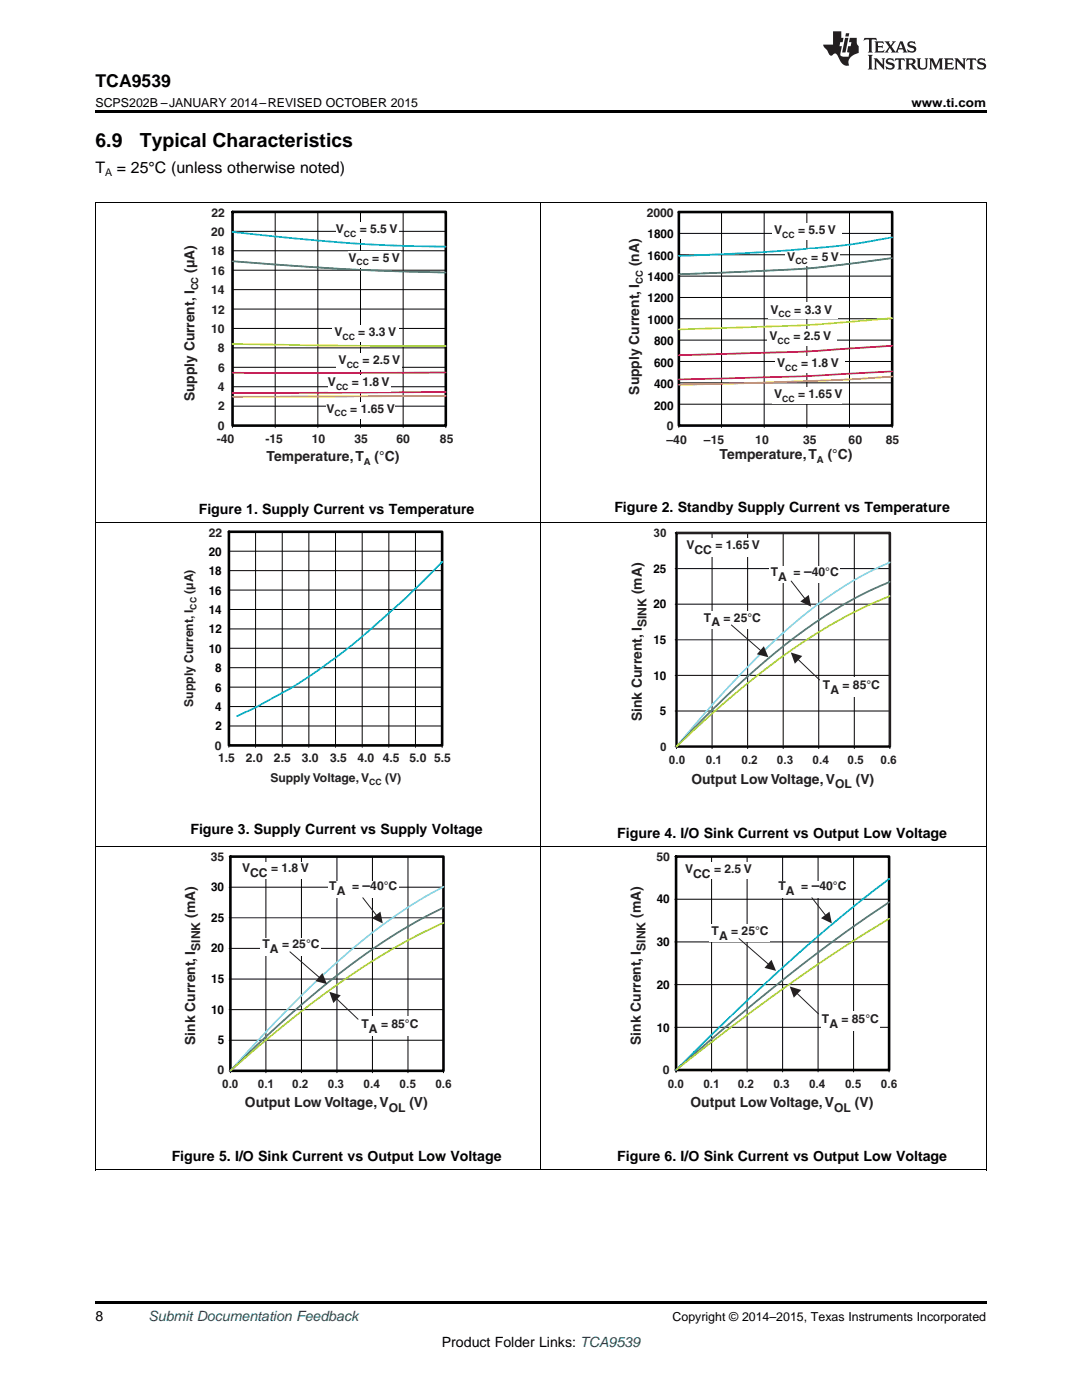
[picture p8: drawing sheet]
<svg xmlns="http://www.w3.org/2000/svg" width="216mm" height="279mm" viewBox="0 0 216 279" stroke-linecap="round" stroke-linejoin="round" font-family="sans-serif">
<path d="M19 233.5h.2zM196.7 233.5h.1zM19 259.7h177.8v.5h-177.8z" fill="#000"/>
<path d="M19.1 168.9v64.6M107.9 168.9v64.6M196.8 168.9v64.6M19 233.5h177.8" fill="none" stroke="#000" stroke-width=".2"/>
<g fill="#fff">
<path d="M62.1 218.2h17.4v2.4h-17.4z" fill-rule="evenodd"/>
<path d="M46 171h42.5v42.7h-42.5z" fill-rule="evenodd"/>
</g>
<g fill="none" stroke="#010202" stroke-width=".2">
<path d="M45.7 177.1h42.8M45.7 171h42.8v43.1M46 171v43.1M53.1 171v43.1M60.2 171v43.1M67.2 171v43.1M74.3 171v43.1M81.4 171v43.1M45.7 195.4h42.8M45.7 189.3h42.8M45.7 183.2h.3M45.7 207.6h42.8"/>
<path d="M45.7 201.5h42.8M45.7 213.7h42.8"/>
</g>
<path d="M46 183.2h42.5" fill="none" stroke="#231f20" stroke-width=".2"/>
<path d="M46 171h42.5v42.7h-42.5z" fill="none" stroke="#010202" stroke-width=".52"/>
<path d="M88.5 177a110 110 0 0 0-24.8 18.3l-8.9 8.8-8.8 9.6" fill="none" stroke="#8dd7f7" stroke-width=".35"/>
<path d="M88.5 181.1a119.2 119.2 0 0 0-26.6 17.9l-8.8 7.9-7.1 6.8" fill="none" stroke="#3b8476" stroke-width=".35"/>
<path d="M88.5 184.2a136.5 136.5 0 0 0-30.1 19l-5.3 4.4-7.1 6.1" fill="none" stroke="#a6ce39" stroke-width=".35"/>
<g fill="#fff">
<path d="M48 172h13.9v3.3h-13.9z" fill-rule="evenodd"/>
<path d="M65.4 175.9h14.2v3.2h-14.2z" fill-rule="evenodd"/>
</g>
<path d="M72.4 179.2l2.7 3.5" fill="none" stroke="#231f20" stroke-width=".2"/>
<path d="M74.2 183.3l1.7-1.4 .5 2.4z" fill="#231f20"/>
<g fill="#fff">
<path d="M71.9 202.8h11.8v4h-11.8z" fill-rule="evenodd"/>
<path d="M52 187.2h12v3.5h-12z" fill-rule="evenodd"/>
</g>
<path d="M57.9 190l5.8 5.1" fill="none" stroke="#231f20" stroke-width=".2"/>
<path d="M64.3 194.2l.9 2.2-2.3-.6z" fill="#231f20"/>
<path d="M67.2 199.3l4.2 4.1" fill="none" stroke="#231f20" stroke-width=".2"/>
<path d="M65.7 197.9l2.3 .7-1.5 1.6z" fill="#231f20"/>
<g fill="#fff">
<path d="M151 218.2h17.4v2.4h-17.4z" fill-rule="evenodd"/>
<path d="M134.9 170.9h42.5v42.6h-42.5z" fill-rule="evenodd"/>
</g>
<path d="M134.7 179.5h42.7M134.7 170.9h42.7v43M134.9 170.9v42.6M142 170.9v43M149.1 170.9v43M156.2 170.9v43M163.2 170.9v43M170.3 170.9v43M134.7 196.5h42.7M134.7 188h42.7M134.7 205h42.7M134.7 213.5h42.7" fill="none" stroke="#010202" stroke-width=".2"/>
<path d="M134.9 170.9h42.5v42.6h-42.5z" fill="none" stroke="#010202" stroke-width=".52"/>
<path d="M134.9 213.5v.4" fill="none" stroke="#010202" stroke-width=".35"/>
<path d="M177.4 175.4a365 365 0 0 0-37.2 32.8l-5.3 5.3" fill="none" stroke="#00aeef" stroke-width=".35"/>
<path d="M177.4 180.1a391.6 391.6 0 0 0-42.5 33.4" fill="none" stroke="#3b8476" stroke-width=".35"/>
<path d="M177.4 183.4a395.4 395.4 0 0 0-42.5 30.1" fill="none" stroke="#a6ce39" stroke-width=".35"/>
<g fill="#fff">
<path d="M136.4 172.1h13.9v3.4h-13.9z" fill-rule="evenodd"/>
<path d="M155 175.9h14.2v3.2h-14.2z" fill-rule="evenodd"/>
</g>
<path d="M162 179.2l2.7 3.5" fill="none" stroke="#231f20" stroke-width=".2"/>
<path d="M163.8 183.2l1.7-1.3 .5 2.4z" fill="#231f20"/>
<g fill="#fff">
<path d="M163.8 201.8h11.7v3.9h-11.7z" fill-rule="evenodd"/>
<path d="M141.6 184.6h12v3.4h-12z" fill-rule="evenodd"/>
</g>
<path d="M147.5 187.3l5.8 5.1" fill="none" stroke="#231f20" stroke-width=".2"/>
<path d="M153.9 191.6l1 2.2-2.4-.6z" fill="#231f20"/>
<path d="M159 198.3l4.3 4" fill="none" stroke="#231f20" stroke-width=".2"/>
<path d="M157.6 196.9l2.3 .7-1.5 1.5z" fill="#231f20"/>
<path d="M19.1 104.3v64.6M107.9 104.3v64.6M196.8 104.3v64.6M19 168.9h177.8" fill="none" stroke="#000" stroke-width=".2"/>
<g fill="#fff">
<path d="M151.2 153.6h17.4v2.4h-17.4z" fill-rule="evenodd"/>
<path d="M135 106.4h42.6v42.6h-42.6z" fill-rule="evenodd"/>
</g>
<g fill="none" stroke="#010202" stroke-width=".2">
<path d="M134.7 113.5h42.9M134.7 106.4h42.9v43M135 106.4v43M142.1 106.4v43M149.2 106.4v43M156.3 106.4v43M163.4 106.4v43M170.5 106.4v43M134.7 134.8h42.9M134.7 120.6h42.9M134.7 127.7h.3M134.7 141.9h42.9"/>
<path d="M134.7 149h42.9"/>
</g>
<path d="M135 127.7h42.6" fill="none" stroke="#231f20" stroke-width=".2"/>
<path d="M135 106.4h42.6v42.6h-42.6z" fill="none" stroke="#231f20" stroke-width=".52"/>
<path d="M177.6 112.2a79.9 79.9 0 0 0-24 16.5 223.6 223.6 0 0 0-18.6 20.3" fill="none" stroke="#8dd7f7" stroke-width=".35"/>
<path d="M177.6 116.1a94.9 94.9 0 0 0-26.7 17.3l-7 6.6-8.9 9" fill="none" stroke="#3b8476" stroke-width=".35"/>
<path d="M177.6 119a106.3 106.3 0 0 0-28.4 17.4l-7.1 6-7.1 6.6" fill="none" stroke="#a6ce39" stroke-width=".35"/>
<g fill="#fff">
<path d="M137 107.4h15.1v3.7h-15.1z" fill-rule="evenodd"/>
<path d="M153.5 113.1h14.1v3.3h-14.1z" fill-rule="evenodd"/>
</g>
<path d="M157.9 116l2.7 3.5" fill="none" stroke="#231f20" stroke-width=".2"/>
<path d="M159.7 120l1.7-1.3 .4 2.4z" fill="#231f20"/>
<g fill="#fff">
<path d="M164 135.1h11.7v3.9h-11.7z" fill-rule="evenodd"/>
<path d="M140.1 122h12v3.4h-12z" fill-rule="evenodd"/>
</g>
<path d="M145.9 124.7l5.9 5.1" fill="none" stroke="#231f20" stroke-width=".2"/>
<path d="M152.4 129l.9 2.2-2.3-.6z" fill="#231f20"/>
<path d="M159.3 131.6l4.2 4.1" fill="none" stroke="#231f20" stroke-width=".2"/>
<path d="M157.8 130.2l2.3 .7-1.5 1.6z" fill="#231f20"/>
<path d="M45.7 106.1h42.5v42.7h-42.5z" fill-rule="evenodd" fill="#fff"/>
<g fill="none" stroke="#010202" stroke-width=".2">
<path d="M45.7 117.8h42.5M45.7 113.9h42.5M45.7 110h42.5M51 106.1v43.1M56.3 106.1v43.1M61.6 106.1v43.1M66.9 106.1v43.1M72.3 106.1v43.1M77.6 106.1v43.1M82.9 106.1v43.1M45.7 137.1h42.5M45.7 133.3h42.5"/>
<path d="M45.7 129.4h42.5M45.7 125.5h42.5M45.7 121.6h42.5M45.7 144.9h42.5M45.7 141h42.5M45.7 149.2v-43.1h42.5v43.1M45.7 148.8h42.5"/>
</g>
<path d="M45.7 106.1h42.5v42.7h-42.5z" fill="none" stroke="#010202" stroke-width=".52"/>
<path d="M88.2 112.1l-6.6 6.7-6.4 5.7a115.2 115.2 0 0 1-9.9 8l-7.2 4.8-7.4 4.1-3.4 1.5" fill="none" stroke="#00aeef" stroke-width=".35"/>
<path d="M19.1 40.4v64M107.9 40.4v64M196.8 40.4v64M19 104.3h177.8" fill="none" stroke="#000" stroke-width=".2"/>
<path d="M46.4 42.3h42.6v42.6h-42.6z" fill-rule="evenodd" fill="#fff"/>
<g fill="none" stroke="#010202" stroke-width=".2">
<path d="M46.4 57.8h42.6M46.4 53.9h42.6M46.4 50h42.6M46.4 46.2h42.6M54.9 42.3v43M63.4 42.3v43M71.9 42.3v43M80.4 42.3v43M46.4 77.2h42.6M46.4 73.3h42.6M46.4 69.4h42.6M46.4 65.5h42.6"/>
<path d="M46.4 61.7h42.6M46.4 85.3v-43h42.6v43M46.4 84.9h42.6M46.4 81.1h42.6"/>
</g>
<path d="M46.4 42.3h42.6v42.6h-42.6z" fill="none" stroke="#010202" stroke-width=".52"/>
<path d="M89 79l-42.6 .2" fill="none" stroke="#f58220" stroke-width=".35"/>
<path d="M89 78.2l-42.6 .2" fill="none" stroke="#ed028c" stroke-width=".35"/>
<path d="M89 74.3l-42.6 .1" fill="none" stroke="#ee1d23" stroke-width=".35"/>
<path d="M46.4 68.6l25.5 .4 17.1 .1" fill="none" stroke="#fff101" stroke-width=".35"/>
<path d="M46.4 52.1l8.5 .7a526.8 526.8 0 0 0 34.1 1.6" fill="none" stroke="#00a54f" stroke-width=".35"/>
<path d="M46.4 46.3a363.5 363.5 0 0 0 42.6 2.9" fill="none" stroke="#00aeef" stroke-width=".35"/>
<g fill="#fff">
<path d="M66.3 65h13.2v3.3h-13.2z" fill-rule="evenodd"/>
<path d="M67.1 70.5h13.2v3.3h-13.2z" fill-rule="evenodd"/>
<path d="M69.4 50.1h10.4v3.3h-10.4z" fill-rule="evenodd"/>
<path d="M67.1 44.5h12.4v3.2h-12.4z" fill-rule="evenodd"/>
<path d="M65.5 74.9h12.5v3.3h-12.5z" fill-rule="evenodd"/>
<path d="M65.1 80.2h13.7v3.3h-13.7z" fill-rule="evenodd"/>
<path d="M135.5 42.3h42.5v42.6h-42.5z" fill-rule="evenodd"/>
</g>
<g fill="none" stroke="#010202" stroke-width=".2">
<path d="M135.5 59.4h42.5M135.5 55.1h42.5M135.5 50.8h42.5M135.5 46.6h42.5M144 42.3v43M152.5 42.3v43M161 42.3v43M169.5 42.3v43M135.5 76.4h42.5M135.5 72.1h42.5M135.5 67.9h42.5M135.5 63.6h42.5"/>
<path d="M135.5 80.7h42.5M135.5 85.3v-43h42.5v43M135.5 84.9h42.5"/>
</g>
<path d="M135.5 42.3h42.5v42.6h-42.5z" fill="none" stroke="#010202" stroke-width=".52"/>
<path d="M178 75.2l-12.7 .7-29.8 .9" fill="none" stroke="#f58220" stroke-width=".35"/>
<path d="M178 74.1l-17 1-25.5 .6" fill="none" stroke="#ed028c" stroke-width=".35"/>
<path d="M178 69l-10.6 .7a185.2 185.2 0 0 1-14.9 .7l-17 .5" fill="none" stroke="#ee1d23" stroke-width=".35"/>
<path d="M178 63.5a305.4 305.4 0 0 1-25.5 1.7l-17 .5" fill="none" stroke="#fff101" stroke-width=".35"/>
<path d="M161 53.6l-25.5 1.1M178 51.5l-8.5 1.1" fill="none" stroke="#00a54f" stroke-width=".35"/>
<path d="M152.5 50.3l-17 .8M178 47.4l-8.5 1.4-8.5 .9" fill="none" stroke="#00aeef" stroke-width=".35"/>
<g fill="#fff">
<path d="M154.7 71h13.8v3.3h-13.8z" fill-rule="evenodd"/>
<path d="M154.1 77.2h13.8v3.3h-13.8z" fill-rule="evenodd"/>
<path d="M153.1 65.7h13.9v3.2h-13.9z" fill-rule="evenodd"/>
<path d="M153.3 60.4h13.9v3.3h-13.9z" fill-rule="evenodd"/>
<path d="M154.1 44.5h13.8v3.3h-13.8z" fill-rule="evenodd"/>
<path d="M156.7 49.8h10.9v3.3h-10.9z" fill-rule="evenodd"/>
</g>
<path d="M161 49.7l-8.5 .6" fill="none" stroke="#00aeef" stroke-width=".35"/>
<path d="M169.5 52.6l-8.5 1" fill="none" stroke="#00a54f" stroke-width=".35"/>
<path d="M19 40.4h177.8" fill="none" stroke="#000" stroke-width=".2"/>
<path d="M19 22h177.8v.5h-177.8z" fill="#000"/>
<g fill="#231f20">
<path d="M172.5 7.6l-.1 .5 .4-.2h.6v.1v2.1l-.2 .4h.9l-.2-.4v-2.1l.1-.1h.5l.5 .2-.2-.5zM174.5 8.3l.2 .3v1.5l-.2 .4h1.8l.2-.6a1.04 1.04 0 0 1-1.3 .2v-.7h.6l.3 .2v-.6l-.3 .2h-.6v-.6l.8-.1 .4 .3-.2-.5zM176.5 8.3l.9 1.1-.9 1.1h.8l-.2-.2 .4-.7 .5 .7-.2 .2h1.5l-.2-.2 .2-.4h.9l.1 .4-.2 .2h1l-.3-.3-.7-1.9h-.5l-.9 2-.8-1 .9-1h-.8l.1 .3-.4 .5-.3-.6 .1-.2zM179.7 8.6l.4 1h-.7zM181.3 8.4a.63 .63 0 0 0-.2 .7 .63 .63 0 0 0 .6 .4l.6 .2 .1 .2a.75 .75 0 0 1-.7 .4 .75 .75 0 0 1-.6-.5l.1 .7 .1-.1a1.11 1.11 0 0 0 1.5-.6 1.13 1.13 0 0 0-1.2-.8l-.1-.4a1.04 1.04 0 0 1 1.2 .2l-.2-.5-.2 .1-.4-.2zM173.2 10.9l.2 .4v2.2l-.2 .4h1l-.3-.4v-2.2l.3-.4zM174.3 11.6l.3 .4v1.5l-.3 .4h.8l-.2-.4v-1.3l1.5 1.7v-1.9l.2-.4h-.7l.2 .4v.9l-1.1-1.3zM177 11.8a.62 .62 0 0 0-.2 .7 .62 .62 0 0 0 .6 .4l.6 .1 .1 .3a.76 .76 0 0 1-.7 .3 .76 .76 0 0 1-.7-.4l.2 .7 .1-.1a1.11 1.11 0 0 0 1.5-.6 1.13 1.13 0 0 0-1.2-.8l-.1-.4a1.04 1.04 0 0 1 1.2 .2l-.2-.6-.2 .1-.5-.1zM178.7 11.6l-.2 .6a.61 .61 0 0 1 .8-.3v1.6l-.2 .4h.9l-.2-.4v-1.6a.63 .63 0 0 1 .7 .3l-.1-.6zM180.6 11.6l.3 .4v1.5l-.3 .4h1l-.2-.2-.1-.8 .6 .2a.76 .76 0 0 0 1.2 .7l-1-1a.58 .58 0 0 0 .6-.5 .58 .58 0 0 0-.5-.6zM181.4 11.9h.1a.45 .45 0 0 1 .5 .1 .45 .45 0 0 1 .1 .5l-.8 .2zM182.9 11.6l.2 .2a2.17 2.17 0 0 0 .3 1.9 .99 .99 0 0 0 1.6-.6v-1.1l.2-.4h-.7l.2 .2a1.92 1.92 0 0 1-.2 1.8 .6 .6 0 0 1-.9-.5v-1.1l.2-.4zM185.4 11.6l.2 .4v1.5l-.2 .4h.7l-.2-.4v-1.4l.8 1.8 .8-1.8v1.4l-.2 .4h.9l-.2-.4v-1.5l.2-.4h-.8l-.6 1.5-.6-1.5zM188.4 11.6l.2 .4v1.5l-.2 .4h1.8l.1-.6a1.04 1.04 0 0 1-1.2 .1v-.6h.5l.4 .2v-.6l-.4 .2h-.5v-.7h.8l.3 .3-.1-.6zM190.5 11.6l.2 .4v1.5l-.2 .4h.7l-.2-.4v-1.3l1.5 1.7v-1.9l.2-.4h-.7l.2 .4v.9l-1.1-1.3zM192.9 11.6l-.1 .6a.61 .61 0 0 1 .7-.3l.1 1.6-.3 .4h1l-.3-.4 .1-1.6a.63 .63 0 0 1 .7 .3l-.1-.6zM195.2 11.8a.62 .62 0 0 0-.2 .7 .62 .62 0 0 0 .6 .4l.6 .1 .1 .3a.76 .76 0 0 1-.7 .3 .76 .76 0 0 1-.6-.4l.1 .7 .1-.1a1.11 1.11 0 0 0 1.6-.6 1.13 1.13 0 0 0-1.3-.8l-.1-.4a1.04 1.04 0 0 1 1.2 .2l-.1-.6-.2 .1-.5-.1z"/>
<path d="M166.2 6.3v2.6h-1.9v.4l.8 .9a.91 .91 0 0 0 1 .8 .56 .56 0 0 1 .5-.3 .56 .56 0 0 1 .5 .3l.4 .8a1.53 1.53 0 0 0 1.9 1.2 1.54 1.54 0 0 1 1-2.1l.9-.3v-1.4a1.52 1.52 0 0 1-.4-1.6h-1.3l-.2 .8h.5l-.2 .8h-.5l-.1 1v.2l.4 .1-.2 .8a1.93 1.93 0 0 1-1.6-.3l.3-1.8h-.5l.2-.8h.4l.2-.8h-.4v-1.3zM168.6 7.6l-.6 2.9h.7l.6-2.9zM168.8 6.6l-.1 .7h.6l.2-.7z"/>
</g>
<g font-size="3.9">
<text x="19" y="29.3">6.9</text>
<text x="27.9" y="29.3">Typical Characteristics</text>
</g>
<text font-size="3.5" x="19" y="17.3">TCA9539</text>
<g font-size="3.2">
<text x="19" y="34.4">T</text>
<text x="23.3" y="34.4">= 25°C (unless otherwise noted)</text>
</g>
<g font-size="2.8" fill="#231f20">
<text x="127.5" y="53.1" transform="rotate(-90 127.5 53.1)">(nA)</text>
<text x="38.8" y="54.5" transform="rotate(-90 38.8 54.5)">(µA)</text>
<text x="38.8" y="80.1" transform="rotate(-90 38.8 80.1)">Supply Current, I</text>
<text x="127.5" y="78.8" transform="rotate(-90 127.5 78.8)">Supply Current, I</text>
<text x="53.2" y="92">Temperature,T</text>
<text x="74.8" y="92">(°C)</text>
<text x="143.6" y="91.7">Temperature,T</text>
<text x="165.2" y="91.7">(°C)</text>
<text x="128" y="118.6" transform="rotate(-90 128 118.6)">(mA)</text>
<text x="160.4" y="114.9">–</text>
<text x="128" y="143.9" transform="rotate(-90 128 143.9)">Sink Current, I</text>
<text x="138" y="156.4">Output Low Voltage,V</text>
<text x="170.8" y="156.4">(V)</text>
<text x="72.4" y="177.7">–</text>
<text x="162" y="177.7">–</text>
<text x="39" y="183.2" transform="rotate(-90 39 183.2)">(mA)</text>
<text x="127.9" y="183.2" transform="rotate(-90 127.9 183.2)">(mA)</text>
<text x="39" y="208.5" transform="rotate(-90 39 208.5)">Sink Current, I</text>
<text x="127.9" y="208.5" transform="rotate(-90 127.9 208.5)">Sink Current, I</text>
<text x="48.9" y="221">Output Low Voltage,V</text>
<text x="81.7" y="221">(V)</text>
<text x="137.8" y="221">Output Low Voltage,V</text>
<text x="170.6" y="221">(V)</text>
</g>
<g font-size="2.8">
<text x="39.7" y="102.6">Figure 1. Supply Current vs Temperature</text>
<text x="122.6" y="102.2">Figure 2. Standby Supply Current vs Temperature</text>
<text x="38" y="166.5">Figure 3. Supply Current vs Supply Voltage</text>
<text x="123.2" y="167.2">Figure 4. I/O Sink Current vs Output Low Voltage</text>
<text x="34.3" y="231.8">Figure 5. I/O Sink Current vs Output Low Voltage</text>
<text x="123.2" y="231.8">Figure 6. I/O Sink Current vs Output Low Voltage</text>
<text x="19" y="263.6">8</text>
<text x="88.2" y="268.9">Product Folder Links: TCA9539</text>
</g>
<text font-size="2.8" fill="#0000c8" x="29.6" y="263.6">Submit Documentation Feedback</text>
<g font-size="2.5">
<text x="19" y="21.4">SCPS202B –JANUARY 2014–REVISED OCTOBER 2015</text>
<text x="181.9" y="21.4">www.ti.com</text>
<text x="134.2" y="263.6">Copyright © 2014–2015, Texas Instruments Incorporated</text>
</g>
<g font-size="2.4" fill="#231f20">
<text x="42.1" y="47.1">20</text>
<text x="42.2" y="43.2">22</text>
<text x="67" y="46.6">V</text>
<text x="71.8" y="46.6">= 5.5 V</text>
<text x="129" y="43.3">2000</text>
<text x="154.5" y="46.7">V</text>
<text x="159.3" y="46.7">= 5.5 V</text>
<text x="42.1" y="50.9">18</text>
<text x="69.5" y="52.3">V</text>
<text x="74.3" y="52.3">= 5 V</text>
<text x="157.1" y="52.1">V</text>
<text x="161.9" y="52.1">= 5 V</text>
<text x="42.1" y="58.7">14</text>
<text x="42.2" y="54.8">16</text>
<text x="42.2" y="62.6">12</text>
<text x="153.7" y="62.6">V</text>
<text x="158.5" y="62.6">= 3.3 V</text>
<text x="42.1" y="66.4">10</text>
<text x="43.5" y="70.3">8</text>
<text x="66.7" y="67.1">V</text>
<text x="71.5" y="67.1">= 3.3 V</text>
<text x="153.5" y="67.9">V</text>
<text x="158.3" y="67.9">= 2.5 V</text>
<text x="43.5" y="74.2">6</text>
<text x="65.4" y="77.1">V</text>
<text x="67.6" y="72.7">V</text>
<text x="70.2" y="77.1">= 1.8 V</text>
<text x="72.3" y="72.7">= 2.5 V</text>
<text x="155.1" y="73.3">V</text>
<text x="159.8" y="73.3">= 1.8 V</text>
<text x="43.5" y="78.1">4</text>
<text x="43.5" y="81.9">2</text>
<text x="65.1" y="82.3">V</text>
<text x="69.9" y="82.3">= 1.65 V</text>
<text x="154.5" y="79.4">V</text>
<text x="159.2" y="79.4">= 1.65 V</text>
<text x="43.3" y="88.3">-40</text>
<text x="43.5" y="85.8">0</text>
<text x="53" y="88.3">-15</text>
<text x="62.2" y="88.3">10</text>
<text x="70.8" y="88.3">35</text>
<text x="79.1" y="88.3">60</text>
<text x="87.8" y="88.3">85</text>
<text x="133" y="88.5">–40</text>
<text x="133.1" y="85.8">0</text>
<text x="140.5" y="88.5">–15</text>
<text x="150.7" y="88.5">10</text>
<text x="160.2" y="88.5">35</text>
<text x="169.3" y="88.5">60</text>
<text x="176.8" y="88.5">85</text>
<text x="41.7" y="107.1">22</text>
<text x="137" y="109.6">V</text>
<text x="138.6" y="110.6">CC</text>
<text x="142.7" y="109.6">= 1.65 V</text>
<text x="38.5" y="118.5" transform="rotate(-90 38.5 118.5)">(µA)</text>
<text x="153.8" y="114.9">T</text>
<text x="155.3" y="115.9">A</text>
<text x="158.4" y="114.9">=</text>
<text x="162" y="114.9">40°C</text>
<text x="129" y="125.1" transform="rotate(-90 129 125.1)">SINK</text>
<text x="140.5" y="124">T</text>
<text x="141.9" y="125">A</text>
<text x="144.4" y="124">= 25°C</text>
<text x="164.2" y="137.5">T</text>
<text x="168.1" y="137.5">= 85°C</text>
<text x="38.5" y="141" transform="rotate(-90 38.5 141)">Supply Current, I</text>
<text x="165.7" y="138.5">A</text>
<text x="42.9" y="149.6">0</text>
<text x="43.5" y="152.1">1.5</text>
<text x="49.1" y="152.1">2.0</text>
<text x="53.9" y="156">Supply Voltage,V</text>
<text x="54.7" y="152.1">2.5</text>
<text x="60.2" y="152.1">3.0</text>
<text x="65.9" y="152.1">3.5</text>
<text x="71.3" y="152.1">4.0</text>
<text x="76.4" y="152">4.5</text>
<text x="76.8" y="156">(V)</text>
<text x="81.7" y="152.1">5.0</text>
<text x="86.6" y="152">5.5</text>
<text x="166.6" y="157.3">OL</text>
<text x="42.1" y="171.8">35</text>
<text x="131" y="171.7">50</text>
<text x="48.3" y="174">V</text>
<text x="49.9" y="175">CC</text>
<text x="54.1" y="174">= 1.8 V</text>
<text x="65.7" y="177.7">T</text>
<text x="67.2" y="178.7">A</text>
<text x="70.3" y="177.7">=</text>
<text x="73.9" y="177.7">40°C</text>
<text x="136.7" y="174.2">V</text>
<text x="138.3" y="175.2">CC</text>
<text x="142.5" y="174.2">= 2.5 V</text>
<text x="155.3" y="177.7">T</text>
<text x="156.8" y="178.7">A</text>
<text x="159.9" y="177.7">=</text>
<text x="163.5" y="177.7">40°C</text>
<text x="39.9" y="189.7" transform="rotate(-90 39.9 189.7)">SINK</text>
<text x="52.4" y="189.3">T</text>
<text x="53.9" y="190.2">A</text>
<text x="56.3" y="189.3">= 25°C</text>
<text x="128.8" y="189.7" transform="rotate(-90 128.8 189.7)">SINK</text>
<text x="142" y="186.6">T</text>
<text x="143.5" y="187.6">A</text>
<text x="145.9" y="186.6">= 25°C</text>
<text x="72.1" y="205.2">T</text>
<text x="73.6" y="206.2">A</text>
<text x="76" y="205.2">= 85°C</text>
<text x="164" y="204.1">T</text>
<text x="165.5" y="205.1">A</text>
<text x="167.9" y="204.1">= 85°C</text>
<text x="43.4" y="214.4">0</text>
<text x="132.3" y="214.4">0</text>
<text x="77.6" y="221.9">OL</text>
<text x="166.5" y="221.9">OL</text>
</g>
<g font-size="2.4" fill="#010202">
<text x="129.2" y="47.5">1800</text>
<text x="129.2" y="51.8">1600</text>
<text x="129.2" y="56.1">1400</text>
<text x="129.2" y="64.6">1000</text>
<text x="129.2" y="60.4">1200</text>
<text x="130.5" y="68.9">800</text>
<text x="130.5" y="77.5">400</text>
<text x="130.5" y="73.2">600</text>
<text x="130.5" y="81.7">200</text>
<text x="41.6" y="110.9">20</text>
<text x="41.6" y="114.8">18</text>
<text x="41.7" y="118.7">16</text>
<text x="130.4" y="114.3">25</text>
<text x="41.6" y="122.6">14</text>
<text x="130.4" y="121.4">20</text>
<text x="41.6" y="130.3">10</text>
<text x="41.7" y="126.4">12</text>
<text x="130.4" y="128.6">15</text>
<text x="42.9" y="134.1">8</text>
<text x="130.4" y="135.7">10</text>
<text x="42.9" y="141.9">4</text>
<text x="42.9" y="138">6</text>
<text x="131.7" y="142.7">5</text>
<text x="43" y="145.8">2</text>
<text x="42.1" y="177.9">30</text>
<text x="42.2" y="184">25</text>
<text x="131" y="180.3">40</text>
<text x="42.1" y="190.1">20</text>
<text x="131.1" y="188.8">30</text>
<text x="42.2" y="196.2">15</text>
<text x="131" y="197.4">20</text>
<text x="42.1" y="202.3">10</text>
<text x="43.5" y="208.3">5</text>
<text x="131" y="205.9">10</text>
</g>
<g font-size="2.3" fill="#231f20">
<text x="130.4" y="107.2">30</text>
<text x="131.7" y="149.8">0</text>
<text x="133.5" y="152.5">0.0</text>
<text x="140.8" y="152.6">0.1</text>
<text x="148" y="152.6">0.2</text>
<text x="155" y="152.6">0.3</text>
<text x="162.1" y="152.6">0.4</text>
<text x="169.1" y="152.5">0.5</text>
<text x="175.7" y="152.5">0.6</text>
<text x="44.3" y="217.1">0.0</text>
<text x="51.4" y="217.2">0.1</text>
<text x="58.3" y="217.2">0.2</text>
<text x="65.4" y="217.2">0.3</text>
<text x="72.5" y="217.2">0.4</text>
<text x="79.7" y="217.1">0.5</text>
<text x="86.9" y="217.1">0.6</text>
<text x="133.2" y="217.1">0.0</text>
<text x="140.3" y="217.2">0.1</text>
<text x="147.2" y="217.2">0.2</text>
<text x="154.3" y="217.2">0.3</text>
<text x="161.4" y="217.2">0.4</text>
<text x="168.6" y="217.1">0.5</text>
<text x="175.8" y="217.1">0.6</text>
</g>
<text font-size="2.1" x="21" y="35.1">A</text>
<g font-size="1.9" fill="#231f20">
<text x="39.5" y="58" transform="rotate(-90 39.5 58)">CC</text>
<text x="128.3" y="56.6" transform="rotate(-90 128.3 56.6)">CC</text>
<text x="72.6" y="92.8">A</text>
<text x="163" y="92.4">A</text>
</g>
<g font-size="1.7" fill="#231f20">
<text x="68.6" y="47.3">CC</text>
<text x="156.1" y="47.4">CC</text>
<text x="71.1" y="52.9">CC</text>
<text x="158.7" y="52.7">CC</text>
<text x="155.3" y="63.3">CC</text>
<text x="68.3" y="67.8">CC</text>
<text x="155.1" y="68.6">CC</text>
<text x="67.1" y="77.8">CC</text>
<text x="69.2" y="73.4">CC</text>
<text x="156.7" y="74">CC</text>
<text x="66.7" y="83">CC</text>
<text x="156.1" y="80.1">CC</text>
<text x="39.2" y="121.7" transform="rotate(-90 39.2 121.7)">CC</text>
<text x="73.7" y="156.7">CC</text>
</g>
</svg>
